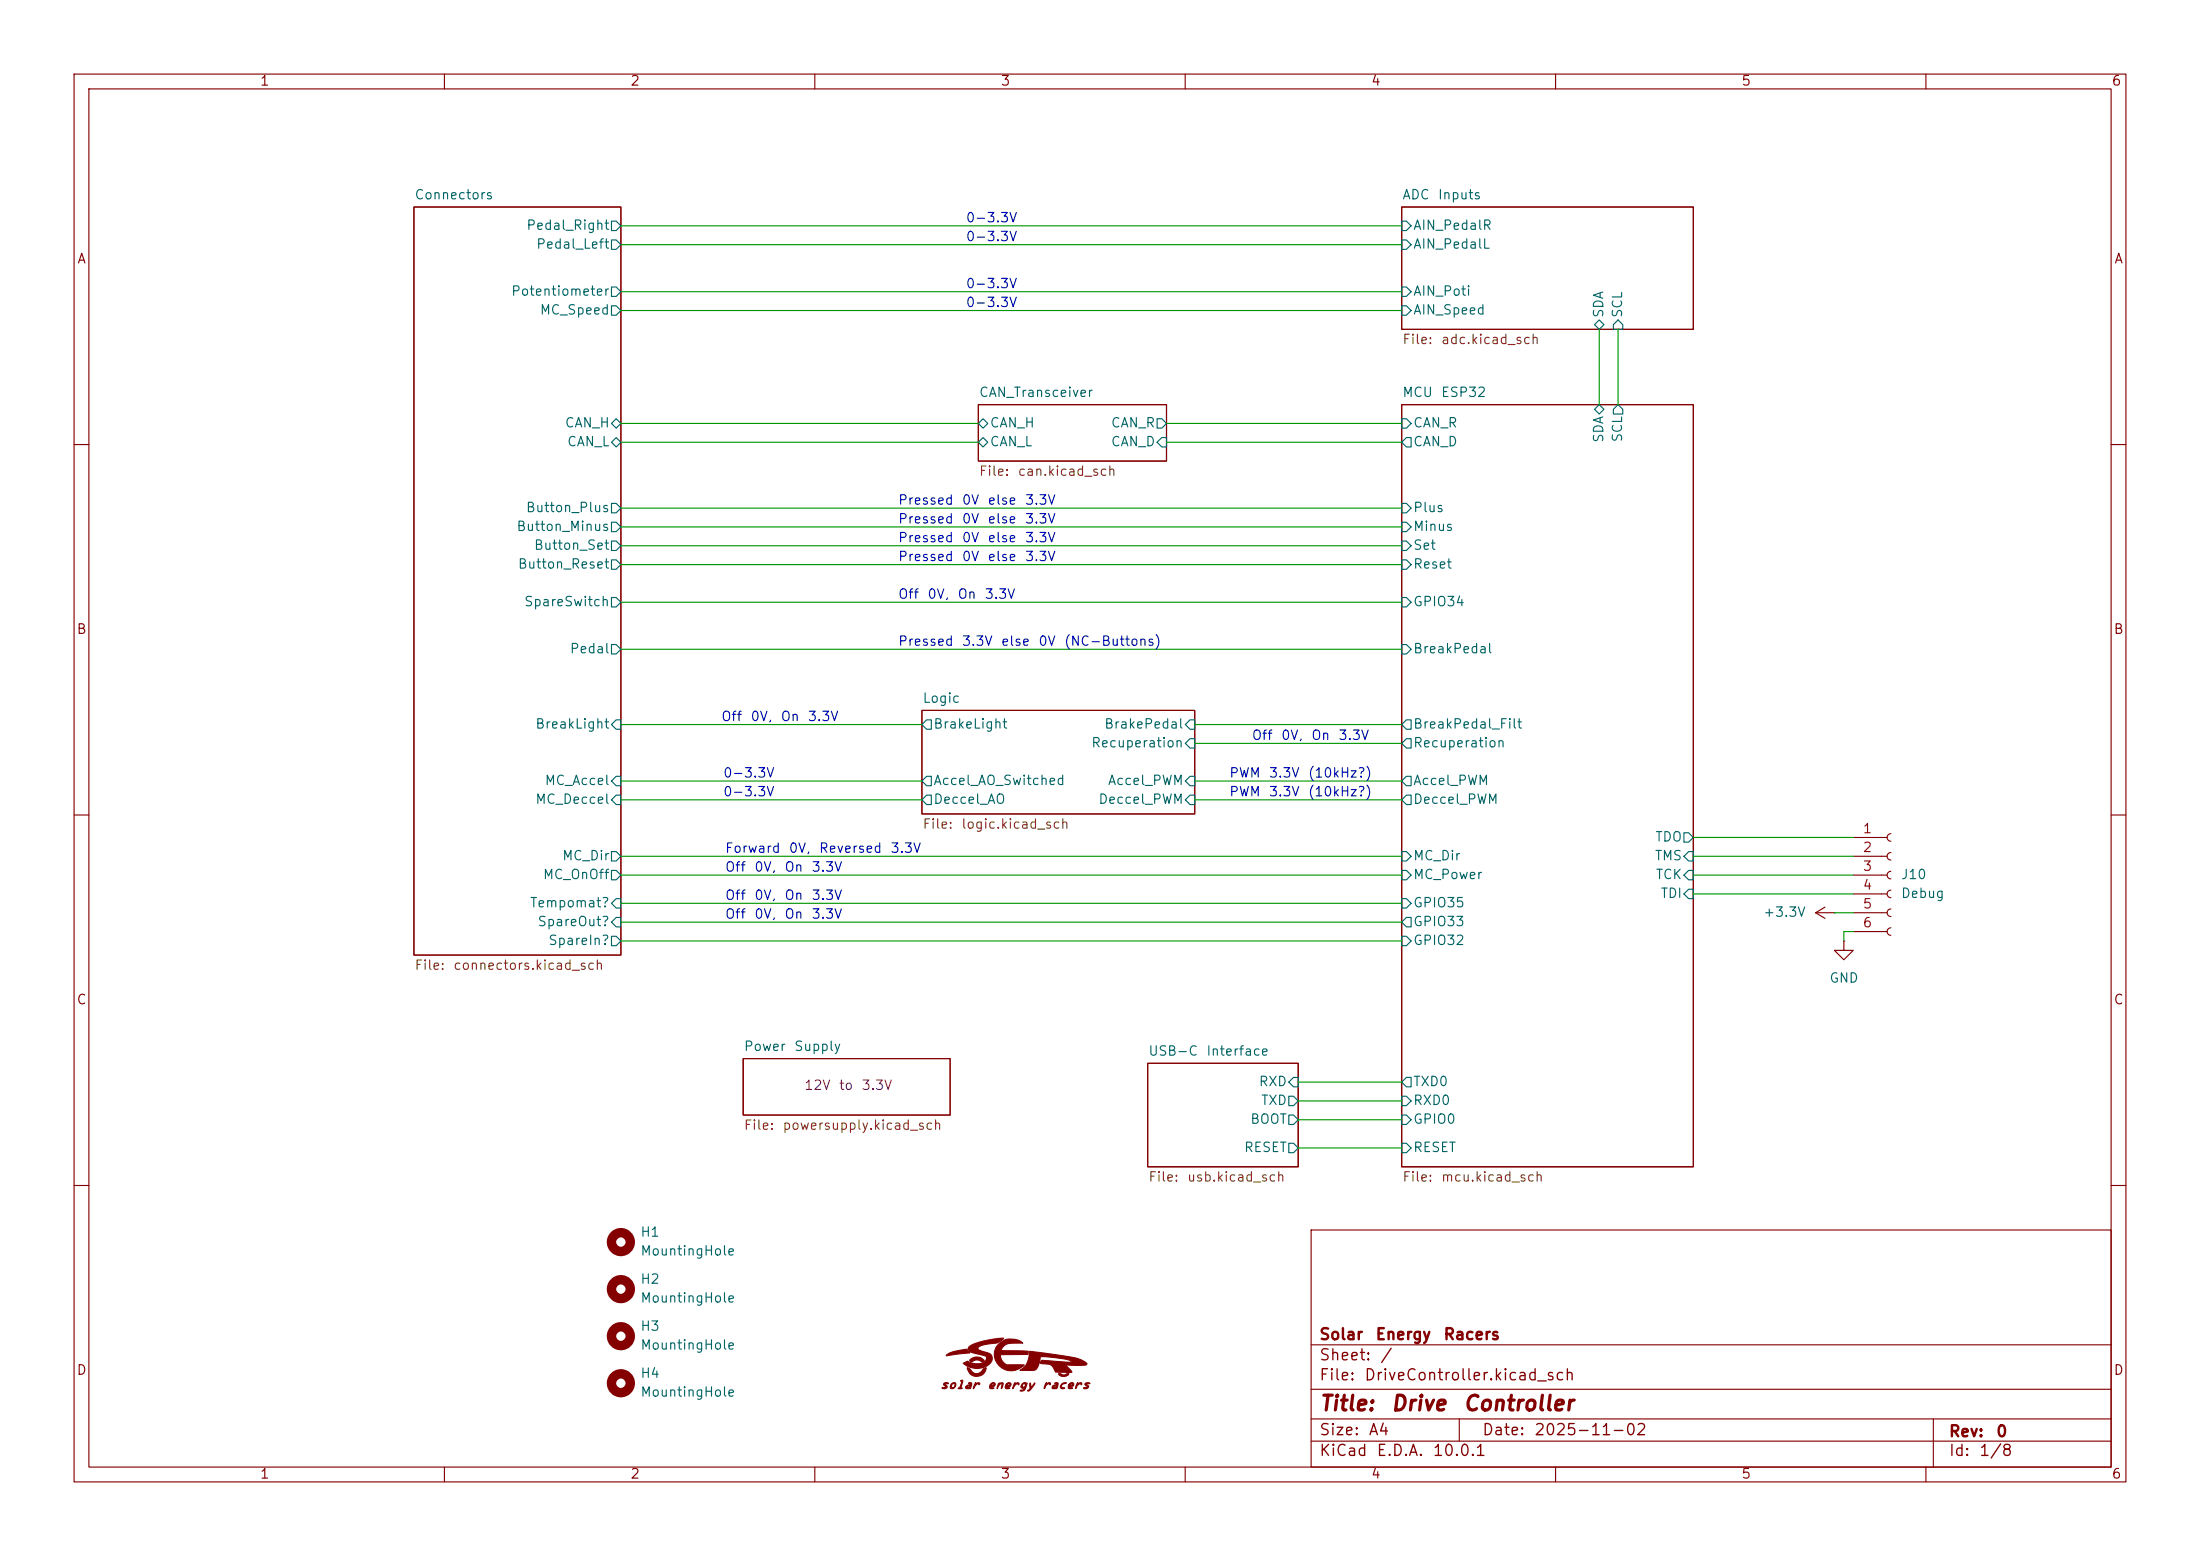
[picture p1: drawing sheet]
<svg xmlns="http://www.w3.org/2000/svg" width="297mm" height="210mm" viewBox="0 0 297 210" stroke-linecap="round" stroke-linejoin="round" font-family="sans-serif">
<g fill="none" stroke="#840000" stroke-width=".15">
<path d="M10 10h277v190h-277zM12 12h273v186h-273zM60 10v2M110 10v2M160 10v2M210 10v2M260 10v2M55.9 27.9h27.9v101h-27.9zM189.2 27.9h39.4v16.6h-39.4zM132.1 54.6h25.4v7.6h-25.4zM189.2 54.6h39.4v102.9h-39.4zM10 60h2"/>
<path d="M285 60h2M124.5 95.9h36.8v14h-36.8zM10 110h2M250.2 113h4.6M250.2 115.6h4.6M250.2 118.1h4.6M255.3 112.5a.51 .51 0 0 0-.5 .5 .51 .51 0 0 0 .5 .5M255.3 115.1a.51 .51 0 0 0-.5 .5 .51 .51 0 0 0 .5 .5M255.3 117.6a.51 .51 0 0 0-.5 .5 .51 .51 0 0 0 .5 .5M285 110h2M245.1 123.2l1.3 .8M245.1 123.2h2.5"/>
<path d="M246.4 122.4l-1.3 .8M247.6 123.2h.1M248.9 127v1.3h1.3l-1.3 1.2-1.3-1.2h1.3M248.9 127h.1M250.2 123.2h4.6M250.2 120.7h4.6M250.2 125.7h4.6M255.3 120.1a.51 .51 0 0 0-.5 .6 .51 .51 0 0 0 .5 .5M255.3 122.7a.51 .51 0 0 0-.5 .5 .51 .51 0 0 0 .5 .5M255.3 125.2a.51 .51 0 0 0-.5 .5 .51 .51 0 0 0 .5 .5M100.3 142.9h28v7.6h-28zM154.9 143.5h20.4v14h-20.4z"/>
<path d="M10 160h2M177 166h108v32h-108zM285 160h2M60 198v2M110 198v2M160 198v2M177 194.5h108M177 191.5h108M177 187.5h108M177 181.5h108M197 191.5v3M210 198v2"/>
<path d="M260 198v2M261 191.5v6.5"/>
</g>
<g fill="none" stroke="#006464" stroke-width=".15">
<path d="M82.5 29.8h.7l.6 .7-.6 .6h-.7zM82.5 32.4h.7l.6 .6-.6 .7h-.7zM82.5 38.7h.7l.6 .7-.6 .6h-.7zM189.2 38.7h.7l.6 .7-.6 .6h-.7zM189.2 29.8h.7l.6 .7-.6 .6h-.7zM189.2 32.4h.7l.6 .6-.6 .7h-.7zM82.5 59.7l.7-.6 .6 .6-.6 .6zM82.5 57.2l.7-.7 .6 .7-.6 .6zM82.5 41.3h.7l.6 .6-.6 .6h-.7zM132.1 59.7l.6-.6 .6 .6-.6 .6zM132.1 57.2l.6-.7 .6 .7-.6 .6zM156.2 56.5h.6l.7 .7-.7 .6h-.6z"/>
<path d="M156.8 59.1h.7v1.2h-.7l-.6-.6zM189.2 56.5h.7l.6 .7-.6 .6h-.7zM189.2 59.7l.7-.6h.6v1.2h-.6zM189.2 41.3h.7l.6 .6-.6 .6h-.7zM215.3 55.2l.6-.6 .6 .6-.6 .7zM215.3 43.8l.6-.6 .6 .6-.6 .7zM218.4 54.6l.7 .6v.7h-1.3v-.7zM218.4 43.2l.7 .6v.7h-1.3v-.7zM82.5 70.5h.7l.6 .6-.6 .7h-.7zM82.5 73h.7l.6 .7-.6 .6h-.7zM82.5 75.6h.7l.6 .6-.6 .6h-.7zM82.5 67.9h.7l.6 .7-.6 .6h-.7z"/>
<path d="M189.2 75.6h.7l.6 .6-.6 .6h-.7zM189.2 70.5h.7l.6 .6-.6 .7h-.7zM189.2 73h.7l.6 .7-.6 .6h-.7zM189.2 67.9h.7l.6 .7-.6 .6h-.7zM82.5 87h.7l.6 .6-.6 .7h-.7zM82.5 80.6h.7l.6 .7-.6 .6h-.7zM83.2 97.2h.6v1.2h-.6l-.7-.6zM125.1 97.2h.6v1.2h-.6l-.6-.6zM160.7 97.2h.6v1.2h-.6l-.7-.6zM160.7 99.7h.6v1.3h-.6l-.7-.7zM189.2 87h.7l.6 .6-.6 .7h-.7zM189.2 80.6h.7l.6 .7-.6 .6h-.7z"/>
<path d="M189.9 99.7h.6v1.3h-.6l-.7-.7zM189.9 97.2h.6v1.2h-.6l-.7-.6zM82.5 114.9h.7l.6 .7-.6 .6h-.7zM82.5 117.5h.7l.6 .6-.6 .6h-.7zM83.2 104.8h.6v1.2h-.6l-.7-.6zM83.2 107.3h.6v1.3h-.6l-.7-.6zM125.1 104.8h.6v1.2h-.6l-.6-.6zM125.1 107.3h.6v1.3h-.6l-.6-.6zM160.7 104.8h.6v1.2h-.6l-.7-.6zM160.7 107.3h.6v1.3h-.6l-.7-.6zM189.2 114.9h.7l.6 .7-.6 .6h-.7zM189.2 117.5h.7l.6 .6-.6 .6h-.7z"/>
<path d="M189.9 104.8h.6v1.2h-.6l-.7-.6zM189.9 107.3h.6v1.3h-.6l-.7-.6zM227.3 112.4h.7l.6 .6-.6 .7h-.7zM228 117.5h.6v1.2h-.6l-.7-.6zM228 114.9h.6v1.3h-.6l-.7-.6zM82.5 126.4h.7l.6 .6-.6 .6h-.7zM83.2 121.3h.6v1.3h-.6l-.7-.7zM83.2 123.8h.6v1.3h-.6l-.7-.6zM189.2 121.3h.7l.6 .6-.6 .7h-.7zM189.2 126.4h.7l.6 .6-.6 .6h-.7zM189.9 123.8h.6v1.3h-.6l-.7-.6zM228 120h.6v1.3h-.6l-.7-.6z"/>
<path d="M174 148h.6l.7 .6-.7 .6h-.6zM174 154.3h.6l.7 .6-.7 .7h-.6zM174 150.5h.6l.7 .6-.7 .7h-.6zM174.6 145.4h.7v1.3h-.7l-.6-.6zM189.2 148h.7l.6 .6-.6 .6h-.7zM189.2 146.1l.7-.7h.6v1.3h-.6zM189.2 154.3h.7l.6 .6-.6 .7h-.7zM189.2 150.5h.7l.6 .6-.6 .7h-.7z"/>
</g>
<g fill="none" stroke="#840000" stroke-width="1.3">
<circle cx="83.8" cy="174" r="1.27"/>
<circle cx="83.8" cy="167.6" r="1.27"/>
<circle cx="83.8" cy="186.7" r="1.27"/>
<circle cx="83.8" cy="180.3" r="1.27"/>
</g>
<g fill="#840000" stroke="#840000" stroke-width=".14">
<path d="M127.4 186.7l.4-.1 .2 .1v.1h-.5l.3 .3a.37 .37 0 0 1-.2 .3 .37 .37 0 0 1-.4-.1l.5-.1-.3-.3z"/>
<path d="M127.8 182.9a5.6 5.6 0 0 1 2.8-.7l.3 .4-3.2 .4z"/>
<path d="M128.4 186.8a.37 .37 0 0 1 .7 0 .54 .54 0 0 1-.8 .6v-.2a.42 .42 0 0 0 .6-.3v-.1a.34 .34 0 0 0-.4 0 .34 .34 0 0 0-.1 .4h-.1z"/>
<path d="M129.7 186.4l.3-.1-.2 .9 .1 .2h-.5a1.09 1.09 0 0 0 .4-1z"/>
<path d="M130.7 186.7l.3-.1 .2 .1-.2 .7h-.6v-.2l.2 .1 .3-.1-.1-.1-.4 .1 .2-.3h.4z"/>
<path d="M131.7 186.6l.6 .1-.1 .2-.1-.1a1.09 1.09 0 0 0-.7 .7z"/>
<path d="M130.6 184.6l.4 .2a.95 .95 0 0 0 .9 .6 .95 .95 0 0 0 .9-.7l.3-.1a1.28 1.28 0 0 1-1.2 1.2 1.28 1.28 0 0 1-1.3-1.2z"/>
<path d="M130.8 181.8a7.9 7.9 0 0 1 3.7-1.1l.8-.1 .2 .1a1.84 1.84 0 0 1-1.3 .6l-1.4 .2a.66 .66 0 0 0-.7 .6l.3 .2a2.19 2.19 0 0 1 1.5 .7v.2a1.12 1.12 0 0 1-.7 1.2 2.84 2.84 0 0 1-3.2-.4l.6-.3a2.31 2.31 0 0 0 2.4 .1 .45 .45 0 0 0 .2-.6 .45 .45 0 0 0-.5-.3l-.6-.1a1.74 1.74 0 0 1-1.4-.6z"/>
<path d="M130.9 183.5a1.13 1.13 0 0 1 1.9 .2l-.2 .1a1.06 1.06 0 0 0-1.4 0l-.3-.1z"/>
<path d="M133.8 186.7a.35 .35 0 0 1 .5 0v.3l-.6 .2 .5 .2h-.6a.32 .32 0 0 1 .2-.5l.2 .1 .2-.1-.2-.1-.3 .1z"/>
<path d="M134.8 186.7a.48 .48 0 0 1 .6 .1l-.2 .6 .1-.6a1.03 1.03 0 0 0-.7 .6z"/>
<path d="M135.9 186.8a.41 .41 0 0 1 .6-.1l-.1 .4-.6 .1 .5 .1a.34 .34 0 0 1-.4 .2 .34 .34 0 0 1-.2-.4l.1-.3 .3 .2 .3-.1-.2-.2z"/>
<path d="M137 186.6l.1 .1 .4-.1 .1 .3-.2-.1a1.09 1.09 0 0 0-.7 .6z"/>
<path d="M134.7 181.5a2.43 2.43 0 0 1 3.4-.2h-1.3a1.49 1.49 0 0 0-1.7 1l3.7 .1v.4h-3.7a1.54 1.54 0 0 0 .8 1.4h2.4a2.27 2.27 0 0 1-3 .5 2.27 2.27 0 0 1-.8-2.9z"/>
<path d="M138.1 186.7l.2-.1 .3 .1a1.06 1.06 0 0 1-.4 1l-.3 .1-.2-.1a.51 .51 0 0 0 .6-.4l-.3 .1-.2-.2h.2a.25 .25 0 0 0 .4-.1 .25 .25 0 0 0-.1-.3h-.2l-.1 .4h-.2z"/>
<path d="M139.1 186.7l.1 .4a.56 .56 0 0 0 .5-.5v.1l-.1 .2a1.56 1.56 0 0 1-.8 .9v-.2l.2-.2z"/>
<path d="M141.2 186.6h.1v.1a.28 .28 0 0 1 .3-.1 .28 .28 0 0 1 .2 .3l-.2-.1-.2 .1-.4 .5z"/>
<path d="M142.4 186.6l.4 .1-.1 .7h-.6v-.2l.2 .1 .3-.1-.1-.1-.4 .1 .2-.3h.4v-.1l-.3-.1z"/>
<path d="M143.3 186.8l.4-.2 .3 .1-.5 .1-.2 .2 .1 .2 .3 .1a.3 .3 0 0 1-.4 .1 .3 .3 0 0 1-.1-.4z"/>
<path d="M142.9 185.4h.1a.9 .9 0 0 0 1.2 0h.1a.82 .82 0 0 1-1.4 0z"/>
<path d="M144.4 186.7a.34 .34 0 0 1 .5 0v.3l-.6 .2 .5 .2a.35 .35 0 0 1-.5 0 .35 .35 0 0 1 0-.5l.3 .1 .2-.1-.2-.1-.3 .1z"/>
<path d="M139 182.4h.6a46 46 0 0 1 6.2 1.1l.8 .4 .1 .1v.2l-1 .1-1.9-.1 .9 1h-2.2a1.47 1.47 0 0 0-.8-1.1l-1.2-.1a.33 .33 0 0 1 .1-.3 .33 .33 0 0 1 .3-.1l2.7 .2a1.48 1.48 0 0 0 1 0 3.5 3.5 0 0 0-1.9-.5l-2.3-.2a2.28 2.28 0 0 1-.7 1.8l-2 .1a2.8 2.8 0 0 0 1.3-2.6z"/>
<path d="M145.4 186.6h.1v.1a.28 .28 0 0 1 .3-.1 .28 .28 0 0 1 .2 .3l-.2-.1-.2 .1-.4 .5z"/>
<path d="M146.5 186.7l.3-.1 .4 .1-.6 .1 .3 .2a.38 .38 0 0 1-.2 .4 .38 .38 0 0 1-.4-.1l.5-.1-.3-.3z"/>
</g>
<g fill="none" stroke="#009600" stroke-width=".15">
<path d="M83.8 33h105.4M83.8 39.4h105.4M83.8 30.5h105.4M83.8 57.2h48.3M83.8 41.9h105.4M83.8 59.7h48.3M157.5 57.2h31.7M157.5 59.7h31.7M215.9 44.5v10.1M218.4 44.5v10.1M83.8 68.6h105.4M83.8 73.7h105.4"/>
<path d="M83.8 71.1h105.4M83.8 76.2h105.4M83.8 97.8h40.7M83.8 87.6h105.4M83.8 81.3h105.4M161.3 97.8h27.9M83.8 108h40.7M83.8 105.4h40.7M83.8 118.1h105.4M83.8 115.6h105.4M161.3 108h27.9M161.3 100.3h27.9"/>
<path d="M161.3 105.4h27.9M228.6 118.1h21.6M228.6 115.6h21.6M228.6 113h21.6M83.8 121.9h105.4M83.8 124.5h105.4M83.8 127h105.4M228.6 120.7h21.6M247.6 123.2h2.6M250.2 125.7h-1.3v1.3M175.3 148.6h13.9M175.3 151.1h13.9"/>
<path d="M175.3 154.9h13.9M175.3 146.1h13.9"/>
</g>
<g font-size="2" fill="#840000">
<text x="178" y="190.9">Title:</text>
<text x="187.7" y="190.9">Drive</text>
<text x="197.4" y="190.9">Controller</text>
</g>
<g font-size="1.5" fill="#840000">
<text x="178" y="184">Sheet:</text>
<text x="178" y="181.2">Solar</text>
<text x="185.6" y="181.2">Energy</text>
<text x="186.2" y="184">/</text>
<text x="194.8" y="181.2">Racers</text>
<text x="178" y="186.7">File:</text>
<text x="184.1" y="186.7">DriveController.kicad_sch</text>
<text x="178" y="196.9">KiCad</text>
<text x="178" y="194.1">Size:</text>
<text x="184.7" y="194.1">A4</text>
<text x="185.7" y="196.9">E.D.A.</text>
<text x="193.3" y="196.9">10.0.1</text>
<text x="200" y="194.1">Date:</text>
<text x="207" y="194.1">2025-11-02</text>
<text x="263" y="194.3">Rev:</text>
<text x="263" y="196.9">Id:</text>
<text x="267.1" y="196.9">1/8</text>
<text x="269.4" y="194.3">0</text>
</g>
<g font-size="1.3" fill="#840000">
<text x="35" y="11.9">1</text>
<text x="85" y="11.9">2</text>
<text x="135" y="11.9">3</text>
<text x="185" y="11.9">4</text>
<text x="235" y="11.9">5</text>
<text x="285" y="11.9">6</text>
<text x="10.3" y="35.9">A</text>
<text x="285.3" y="35.9">A</text>
<text x="10.3" y="85.9">B</text>
<text x="285.3" y="85.9">B</text>
<text x="10.3" y="135.9">C</text>
<text x="285.3" y="135.9">C</text>
<text x="10.3" y="185.9">D</text>
<text x="285.3" y="185.9">D</text>
<text x="35" y="199.9">1</text>
<text x="85" y="199.9">2</text>
<text x="135" y="199.9">3</text>
<text x="185" y="199.9">4</text>
<text x="235" y="199.9">5</text>
<text x="285" y="199.9">6</text>
</g>
<g font-size="1.3" fill="#006464">
<text x="55.9" y="27.2">Connectors</text>
<text x="189.2" y="27.2">ADC</text>
<text x="194" y="27.2">Inputs</text>
<text x="71" y="31.3">Pedal_Right</text>
<text x="72.3" y="33.9">Pedal_Left</text>
<text x="190.7" y="31.3">AIN_PedalR</text>
<text x="190.7" y="33.9">AIN_PedalL</text>
<text x="68.9" y="40.2">Potentiometer</text>
<text x="190.7" y="40.2">AIN_Poti</text>
<text x="72.8" y="42.8">MC_Speed</text>
<text x="190.7" y="42.8">AIN_Speed</text>
<text x="216.8" y="43" transform="rotate(-90 216.8 43)">SDA</text>
<text x="219.3" y="43" transform="rotate(-90 219.3 43)">SCL</text>
<text x="132.1" y="53.9">CAN_Transceiver</text>
<text x="189.2" y="53.9">MCU</text>
<text x="194.5" y="53.9">ESP32</text>
<text x="76.2" y="58">CAN_H</text>
<text x="133.5" y="58">CAN_H</text>
<text x="149.9" y="58">CAN_R</text>
<text x="190.7" y="58">CAN_R</text>
<text x="216.8" y="59.8" transform="rotate(-90 216.8 59.8)">SDA</text>
<text x="219.3" y="59.8" transform="rotate(-90 219.3 59.8)">SCL</text>
<text x="76.5" y="60.6">CAN_L</text>
<text x="133.5" y="60.6">CAN_L</text>
<text x="149.9" y="60.6">CAN_D</text>
<text x="190.7" y="60.6">CAN_D</text>
<text x="69.6" y="72">Button_Minus</text>
<text x="70.9" y="69.4">Button_Plus</text>
<text x="190.7" y="72">Minus</text>
<text x="190.7" y="69.4">Plus</text>
<text x="69.8" y="77.1">Button_Reset</text>
<text x="72" y="74.5">Button_Set</text>
<text x="190.7" y="77.1">Reset</text>
<text x="190.7" y="74.5">Set</text>
<text x="70.7" y="82.1">SpareSwitch</text>
<text x="190.7" y="82.1">GPIO34</text>
<text x="76.8" y="88.5">Pedal</text>
<text x="190.7" y="88.5">BreakPedal</text>
<text x="124.5" y="95.2">Logic</text>
<text x="72.2" y="98.7">BreakLight</text>
<text x="125.9" y="98.7">BrakeLight</text>
<text x="147.2" y="101.2">Recuperation</text>
<text x="149" y="98.7">BrakePedal</text>
<text x="190.7" y="101.2">Recuperation</text>
<text x="190.7" y="98.7">BreakPedal_Filt</text>
<text x="73.4" y="106.3">MC_Accel</text>
<text x="125.9" y="106.3">Accel_AO_Switched</text>
<text x="149.5" y="106.3">Accel_PWM</text>
<text x="190.7" y="106.3">Accel_PWM</text>
<text x="72.2" y="108.8">MC_Deccel</text>
<text x="125.9" y="108.8">Deccel_AO</text>
<text x="148.2" y="108.8">Deccel_PWM</text>
<text x="190.7" y="108.8">Deccel_PWM</text>
<text x="223.4" y="113.9">TDO</text>
<text x="73.2" y="119">MC_OnOff</text>
<text x="75.8" y="116.4">MC_Dir</text>
<text x="190.7" y="116.4">MC_Dir</text>
<text x="190.7" y="119">MC_Power</text>
<text x="223.3" y="116.4">TMS</text>
<text x="223.4" y="119">TCK</text>
<text x="256.5" y="119">J10</text>
<text x="71.5" y="122.8">Tempomat?</text>
<text x="72.5" y="125.3">SpareOut?</text>
<text x="190.7" y="122.8">GPIO35</text>
<text x="190.7" y="125.3">GPIO33</text>
<text x="224.1" y="121.5">TDI</text>
<text x="237.9" y="124.1">+3.3V</text>
<text x="256.5" y="121.5">Debug</text>
<text x="73.9" y="127.9">SpareIn?</text>
<text x="190.7" y="127.9">GPIO32</text>
<text x="246.9" y="132.9">GND</text>
<text x="100.3" y="142.2">Power</text>
<text x="107.1" y="142.2">Supply</text>
<text x="154.9" y="142.8">USB-C</text>
<text x="162.8" y="142.8">Interface</text>
<text x="169.8" y="146.9">RXD</text>
<text x="170.1" y="149.5">TXD</text>
<text x="190.7" y="149.5">RXD0</text>
<text x="190.7" y="146.9">TXD0</text>
<text x="167.9" y="155.8">RESET</text>
<text x="168.7" y="152">BOOT</text>
<text x="190.7" y="155.8">RESET</text>
<text x="190.7" y="152">GPIO0</text>
<text x="86.4" y="167.2">H1</text>
<text x="86.4" y="169.8">MountingHole</text>
<text x="86.4" y="173.6">H2</text>
<text x="86.4" y="176.1">MountingHole</text>
<text x="86.4" y="179.9">H3</text>
<text x="86.4" y="182.5">MountingHole</text>
<text x="86.4" y="186.3">H4</text>
<text x="86.4" y="188.8">MountingHole</text>
</g>
<g font-size="1.3" fill="#0000c2">
<text x="130.3" y="32.9">0-3.3V</text>
<text x="130.3" y="30.3">0-3.3V</text>
<text x="130.3" y="39.2">0-3.3V</text>
<text x="130.3" y="41.8">0-3.3V</text>
<text x="121.2" y="71">Pressed</text>
<text x="121.2" y="68.4">Pressed</text>
<text x="129.8" y="71">0V</text>
<text x="129.8" y="68.4">0V</text>
<text x="133.2" y="71">else</text>
<text x="133.2" y="68.4">else</text>
<text x="138.3" y="71">3.3V</text>
<text x="138.3" y="68.4">3.3V</text>
<text x="121.2" y="76.1">Pressed</text>
<text x="121.2" y="73.5">Pressed</text>
<text x="129.8" y="76.1">0V</text>
<text x="129.8" y="73.5">0V</text>
<text x="133.2" y="76.1">else</text>
<text x="133.2" y="73.5">else</text>
<text x="138.3" y="76.1">3.3V</text>
<text x="138.3" y="73.5">3.3V</text>
<text x="121.2" y="81.1">Off</text>
<text x="125.1" y="81.1">0V,</text>
<text x="129.2" y="81.1">On</text>
<text x="132.8" y="81.1">3.3V</text>
<text x="121.2" y="87.5">Pressed</text>
<text x="129.8" y="87.5">3.3V</text>
<text x="135.1" y="87.5">else</text>
<text x="140.1" y="87.5">0V</text>
<text x="143.6" y="87.5">(NC-Buttons)</text>
<text x="97.3" y="97.6">Off</text>
<text x="101.2" y="97.6">0V,</text>
<text x="105.3" y="97.6">On</text>
<text x="109" y="97.6">3.3V</text>
<text x="168.9" y="100.2">Off</text>
<text x="172.9" y="100.2">0V,</text>
<text x="176.9" y="100.2">On</text>
<text x="180.6" y="100.2">3.3V</text>
<text x="97.5" y="105.3">0-3.3V</text>
<text x="97.5" y="107.8">0-3.3V</text>
<text x="165.9" y="105.3">PWM</text>
<text x="165.9" y="107.8">PWM</text>
<text x="171.2" y="105.3">3.3V</text>
<text x="171.2" y="107.8">3.3V</text>
<text x="176.5" y="105.3">(10kHz?)</text>
<text x="176.5" y="107.8">(10kHz?)</text>
<text x="97.8" y="118">Off</text>
<text x="97.8" y="115.4">Forward</text>
<text x="101.7" y="118">0V,</text>
<text x="105.8" y="118">On</text>
<text x="106.4" y="115.4">0V,</text>
<text x="109.5" y="118">3.3V</text>
<text x="110.5" y="115.4">Reversed</text>
<text x="120.1" y="115.4">3.3V</text>
<text x="97.8" y="124.3">Off</text>
<text x="97.8" y="121.8">Off</text>
<text x="101.7" y="124.3">0V,</text>
<text x="101.7" y="121.8">0V,</text>
<text x="105.8" y="124.3">On</text>
<text x="105.8" y="121.8">On</text>
<text x="109.5" y="124.3">3.3V</text>
<text x="109.5" y="121.8">3.3V</text>
</g>
<g font-size="1.3" fill="#725600">
<text x="189.2" y="46.8">File:</text>
<text x="194.5" y="46.8">adc.kicad_sch</text>
<text x="132.1" y="64.5">File:</text>
<text x="137.3" y="64.5">can.kicad_sch</text>
<text x="124.5" y="112.2">File:</text>
<text x="129.7" y="112.2">logic.kicad_sch</text>
<text x="55.9" y="131.2">File:</text>
<text x="61.1" y="131.2">connectors.kicad_sch</text>
<text x="100.3" y="152.8">File:</text>
<text x="105.6" y="152.8">powersupply.kicad_sch</text>
<text x="154.9" y="159.8">File:</text>
<text x="160.2" y="159.8">usb.kicad_sch</text>
<text x="189.2" y="159.8">File:</text>
<text x="194.5" y="159.8">mcu.kicad_sch</text>
</g>
<g font-size="1.3" fill="#a90000">
<text x="251.4" y="112.8">1</text>
<text x="251.4" y="115.3">2</text>
<text x="251.4" y="117.9">3</text>
<text x="251.4" y="120.4">4</text>
<text x="251.4" y="122.9">5</text>
<text x="251.4" y="125.5">6</text>
</g>
<g font-size="1.3" fill="#840084">
<text x="108.5" y="147.4">12V</text>
<text x="113.2" y="147.4">to</text>
<text x="116.2" y="147.4">3.3V</text>
</g>
</svg>
